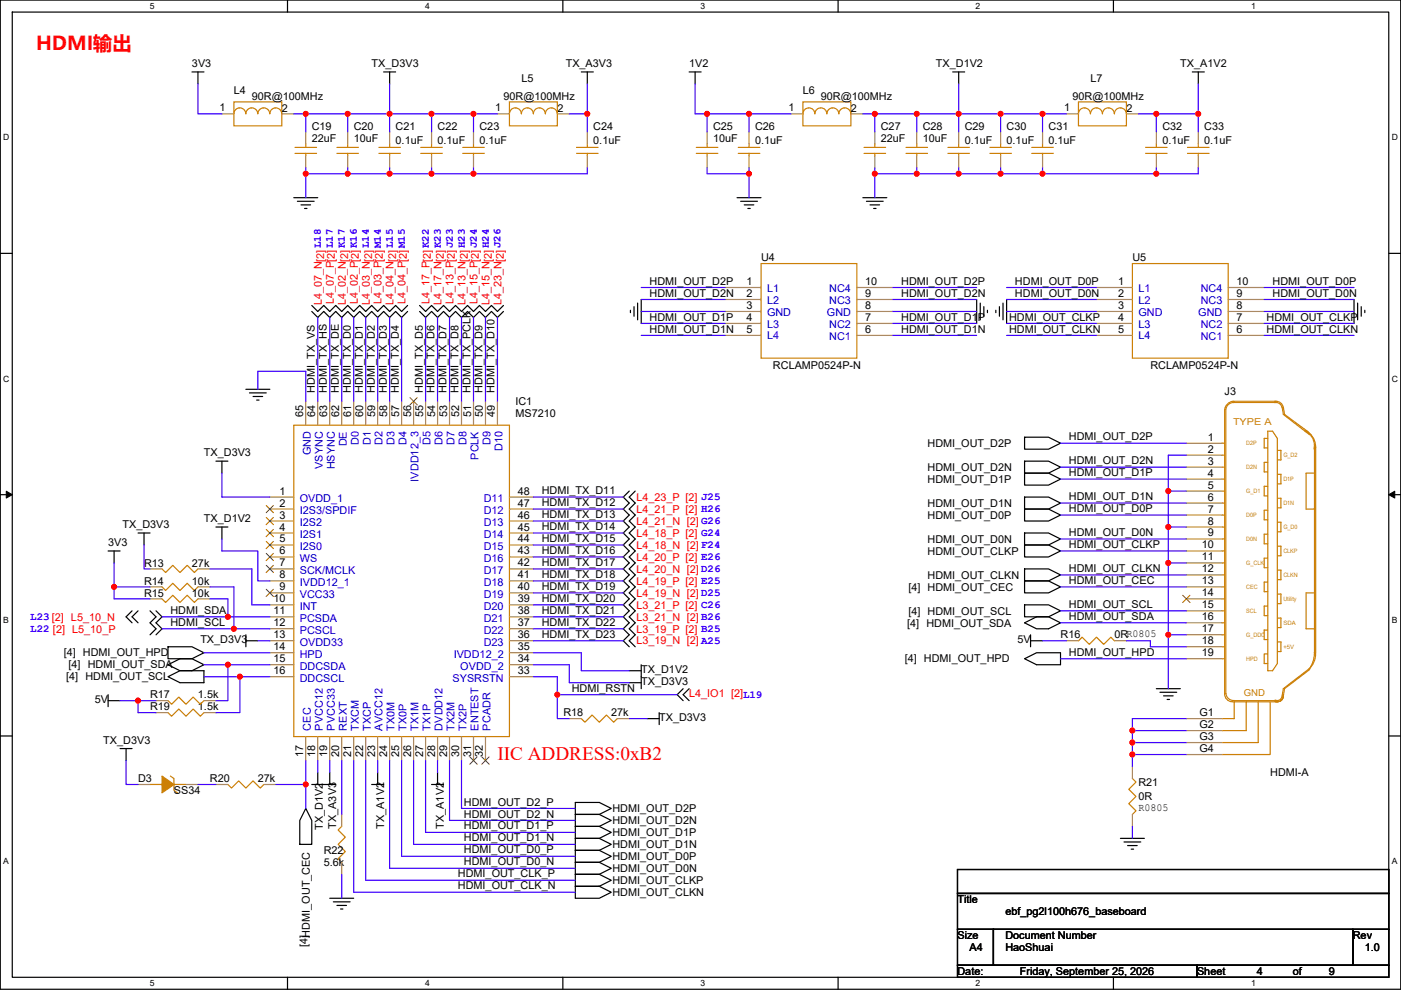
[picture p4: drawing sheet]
<svg xmlns="http://www.w3.org/2000/svg" width="297mm" height="210mm" viewBox="0 0 297 210" stroke-linecap="round" stroke-linejoin="round" font-family="sans-serif">
<path d="M.1 0h296.9v209.8h-296.9zM2.6 2.6h291.8v204.7h-291.8z" fill="none" stroke="#000" stroke-width=".25"/>
<g fill="#fff">
<path d="M31.8 .3h1v2h-1z"/>
<path d="M31.8 207.5h1v2.1h-1z"/>
</g>
<path d="M61 0v2.6M61 207.3v2.5" fill="none" stroke="#000" stroke-width=".25"/>
<g fill="#fff">
<path d="M90.1 .3h1v2h-1z"/>
<path d="M90.1 207.5h1v2.1h-1z"/>
</g>
<path d="M119.3 0v2.6M119.3 207.3v2.5" fill="none" stroke="#000" stroke-width=".25"/>
<g fill="#fff">
<path d="M148.5 .3h1v2h-1z"/>
<path d="M148.5 207.5h1v2.1h-1z"/>
</g>
<path d="M177.7 0v2.6M177.7 207.3v2.5" fill="none" stroke="#000" stroke-width=".25"/>
<g fill="#fff">
<path d="M206.9 .3h1v2h-1z"/>
<path d="M206.9 207.5h1v2.1h-1z"/>
</g>
<path d="M236.1 0v2.6M236.1 207.3v2.5" fill="none" stroke="#000" stroke-width=".25"/>
<g fill="#fff">
<path d="M265.2 .3h1v2h-1z"/>
<path d="M265.2 207.5h1v2.1h-1z"/>
<path d="M.7 28.2h1.3v2h-1.3z"/>
<path d="M295.1 28.2h1.3v2h-1.3z"/>
<path d="M.7 79.3h1.3v2.1h-1.3z"/>
<path d="M295.1 79.3h1.3v2.1h-1.3z"/>
</g>
<path d="M.1 53.7h2.5M294.4 53.7h2.6" fill="none" stroke="#000" stroke-width=".25"/>
<g fill="#fff">
<path d="M.7 130.5h1.2v2h-1.2z"/>
<path d="M295.1 130.5h1.2v2h-1.2z"/>
</g>
<path d="M.1 104.9h2.5M294.4 104.9h2.6" fill="none" stroke="#000" stroke-width=".25"/>
<path d="M1.3 104.2l1.3 .7-1.3 .7zM294.4 104.9l1.3-.7v1.4z" fill="#000" stroke="#000" stroke-width=".21"/>
<g fill="#fff">
<path d="M.7 181.7h1.2v2h-1.2z"/>
<path d="M295.1 181.7h1.2v2h-1.2z"/>
</g>
<g fill="none" stroke="#000" stroke-width=".25">
<path d="M40.7 15.3h2.5M42 15.3v2.5M81.3 15.3h2.6M82.6 15.3v2.5M123.3 15.3h2.5M124.5 15.3v2.5M146.1 15.3h2.6M147.4 15.3v2.5M202 15.3h2.5M203.3 15.3v2.5M252.8 15.3h2.5M254.1 15.3v2.5"/>
<path d="M62.3 41.9h5.1M63.1 42.7h3.5M63.8 43.5h2M64.6 44.2h.5M156.3 41.9h5M157 42.7h3.6M157.8 43.5h2M158.6 44.2h.5M182.9 41.9h5.1M183.7 42.7h3.6M184.5 43.5h2M185.2 44.2h.5"/>
<path d="M66.1 66.1l1.3 1.2 1.2-1.2 1.3 1.2 1.3-1.2 1.3 1.2 1.2-1.2 1.3 1.2 1.3-1.2 1.2 1.2 1.3-1.2 1.3 1.2 1.2-1.2 1.3 1.2 1.3-1.2 1.3 1.2 1.2-1.2M66.1 64.8l1.3 1.3 1.2-1.3 1.3 1.3 1.3-1.3 1.3 1.3 1.2-1.3 1.3 1.3 1.3-1.3 1.2 1.3 1.3-1.3 1.3 1.3 1.2-1.3 1.3 1.3 1.3-1.3 1.3 1.3 1.2-1.3M89 66.1l1.2 1.2 1.3-1.2 1.3 1.2 1.2-1.2 1.3 1.2 1.3-1.2 1.3 1.2 1.2-1.2 1.3 1.2 1.3-1.2 1.2 1.2 1.3-1.2 1.3 1.2 1.2-1.2M89 64.8l1.2 1.3 1.3-1.3 1.3 1.3 1.2-1.3 1.3 1.3 1.3-1.3 1.3 1.3 1.2-1.3 1.3 1.3 1.3-1.3 1.2 1.3 1.3-1.3 1.3 1.3 1.2-1.3M133.7 65.8v.5M134.4 65v2.1M135.2 64.3v3.5M136 63.5v5.1M207.1 63.5v5.1M207.8 64.3v3.5M208.6 65v2.1M209.4 65.8v.5"/>
<path d="M211.1 65.8v.5M211.9 65v2.1M212.7 64.3v3.5M213.4 63.5v5.1M287.1 63.5v5.1M287.8 64.3v3.5M288.6 65v2.1M289.4 65.8v.5M45.8 97.8h2.5M47 97.8v2.6M52.1 82.6h5.1M52.9 83.3h3.5"/>
<path d="M53.7 84.1h2M54.4 84.9h.5M217.2 97.8h5.1l2.6 1.3-2.6 1.3h-5.1zM217.2 92.7h5.1l2.6 1.3-2.6 1.3h-5.1zM22.9 116.9h2.6M24.2 116.9v2.5M29.3 113.1h2.5M30.5 113.1v2.5M45.8 111.8h2.5M47.1 111.8v2.5M133.4 104.2l-1.3 1.2 1.3 1.3-1.3 1.3 1.3 1.2-1.3 1.3 1.3 1.3-1.3 1.3 1.3 1.2-1.3 1.3 1.3 1.3-1.3 1.2 1.3 1.3-1.3 1.3 1.3 1.2-1.3 1.3 1.3 1.3-1.3 1.3 1.3 1.2-1.3 1.3 1.3 1.3-1.3 1.2 1.3 1.3-1.3 1.3 1.3 1.2-1.3 1.3 1.3 1.3M134.7 104.2l-1.3 1.2 1.3 1.3-1.3 1.3 1.3 1.2-1.3 1.3 1.3 1.3-1.3 1.3 1.3 1.2-1.3 1.3 1.3 1.3-1.3 1.2 1.3 1.3-1.3 1.3 1.3 1.2-1.3 1.3 1.3 1.3-1.3 1.3 1.3 1.2-1.3 1.3 1.3 1.3-1.3 1.2 1.3 1.3-1.3 1.3 1.3 1.2-1.3 1.3 1.3 1.3"/>
<path d="M217.2 108h5.1l2.6 1.2-2.6 1.3h-5.1zM217.2 100.4h5.1l2.6 1.2-2.6 1.3h-5.1zM217.2 113.1h5.1l2.6 1.2-2.6 1.3h-5.1zM217.2 115.6h5.1l2.6 1.3-2.6 1.2h-5.1zM217.2 105.4h5.1l2.6 1.3-2.6 1.3h-5.1zM28 129.6l-1.3 1.2 1.3 1.3M29.3 129.6l-1.3 1.2 1.3 1.3M31.8 129.6l1.3 1.2-1.3 1.3 1.3 1.3-1.3 1.2M33.1 129.6l1.3 1.2-1.3 1.3 1.3 1.3-1.3 1.2M35.6 137.2h5.1l2.5 1.3-2.5 1.2h-5.1zM52.1 135.9h2.6M52.1 134.6v2.6"/>
<path d="M217.2 128.3h5.1l2.6 1.3-2.6 1.2h-5.1zM217.2 120.7h5.1l2.6 1.2-2.6 1.3h-5.1zM217.2 123.2h5.1l2.6 1.3-2.6 1.3h-5.1zM217.2 139.7l2.6-1.2h5.1v2.5h-5.1zM217.2 132.1l2.6-1.3h2.5l2.6 1.3-2.6 1.3h-2.5zM218.5 135.9h2.5M218.5 134.6v2.6M.1 156.1h2.5M22.9 148.6h2.6M22.9 147.3v2.6M25.5 158.8h2.5M26.7 158.8v2.5"/>
<path d="M35.6 143.5l2.6-1.2h5v2.5h-5zM35.6 141l2.6-1.3h2.5l2.5 1.3-2.5 1.3h-2.5zM133.4 144.8h2.6M133.4 142.3h2.6M136 141v5.1M137.2 152.4h2.6M139.8 151.2v2.5M144.8 146.1l-1.2 1.2 1.2 1.3M146.1 146.1l-1.3 1.2 1.3 1.3M245.2 146.1h5M245.9 146.8h3.6M246.7 147.6h2"/>
<path d="M247.5 148.4h.5M294.4 156.1h2.6M64.8 171.5l1.3 2.5v5.1h-2.5v-5.1zM66.1 166.4h5.1M67.4 163.9v2.5M69.9 163.9v2.5M78.8 166.4h2.5M80.1 163.9v2.5M91.5 166.4h2.5M92.8 163.9v2.5M122 170.2h5.1l2.5 1.3-2.5 1.2h-5.1zM122 172.7h5.1l2.5 1.3-2.5 1.3h-5.1"/>
<path d="M122 172.7v2.6M122 175.3h5.1l2.5 1.3-2.5 1.2h-5.1M122 175.3v2.5M122 177.8h5.1l2.5 1.3-2.5 1.3h-5.1M122 177.8v2.6M237.5 177.8h5.1M238.3 178.6h3.6M239.1 179.3h2M69.9 190.5h5.1M70.7 191.3h3.5M71.4 192h2.1M72.2 192.8h.5"/>
<path d="M122 185.4h5.1l2.5 1.3-2.5 1.3h-5.1M122 185.4v2.6M122 188h5.1l2.5 1.3-2.5 1.2h-5.1zM122 180.4h5.1l2.5 1.2-2.5 1.3h-5.1M122 180.4v2.5M122 182.9h5.1l2.5 1.3-2.5 1.2h-5.1M122 182.9v2.5M203 184.4h91.4v5.1h-91.4zM203 189.5h91.4v7.6h-91.4zM203 197.1h7.6v7.6h-7.6zM210.6 197.1h76.2v7.6h-76.2zM239.8 180.1h.5"/>
<path d="M286.8 197.1h7.6v7.6h-7.6zM203 204.7h50.8v2.6h-50.8zM253.8 204.7h40.6v2.6h-40.6z"/>
</g>
<g fill="none" stroke="#cc8006" stroke-width=".25">
<path d="M49.6 24.1a1.26 1.26 0 0 1 1.2-1.2 1.26 1.26 0 0 1 1.3 1.2M49.6 21.6h10.2v5.1h-10.2zM52.1 24.1a1.26 1.26 0 0 1 1.3-1.2 1.26 1.26 0 0 1 1.2 1.2 1.27 1.27 0 0 1 1.3-1.2 1.27 1.27 0 0 1 1.3 1.2 1.27 1.27 0 0 1 1.3-1.2 1.27 1.27 0 0 1 1.2 1.2M62.5 31.3h4.6M62.5 32.5h4.6M64.8 32.5v.5M64.8 30.5v.8M71.4 31.3h4.6M71.4 32.5h4.6M73.7 32.5v.5M73.7 30.5v.8M80.3 31.3h4.6"/>
<path d="M80.3 32.5h4.6M82.6 32.5v.5M82.6 30.5v.8M89.2 31.3h4.6M89.2 32.5h4.6M91.5 32.5v.5M91.5 30.5v.8M98.1 31.3h4.6M98.1 32.5h4.6M100.4 32.5v.5M100.4 30.5v.8M108 24.1a1.26 1.26 0 0 1 1.3-1.2 1.26 1.26 0 0 1 1.2 1.2"/>
<path d="M108 21.6h10.2v5.1h-10.2zM110.6 24.1a1.26 1.26 0 0 1 1.2-1.2 1.26 1.26 0 0 1 1.3 1.2M113.1 24.1a1.26 1.26 0 0 1 1.2-1.2 1.26 1.26 0 0 1 1.3 1.2M115.6 24.1a1.26 1.26 0 0 1 1.3-1.2 1.26 1.26 0 0 1 1.2 1.2M122.2 31.3h4.6M122.2 32.5h4.6M124.5 32.5v.5M124.5 30.5v.8M147.6 31.3h4.6M147.6 32.5h4.6M149.9 32.5v.5M149.9 30.5v.8"/>
<path d="M156.5 31.3h4.6M156.5 32.5h4.6M158.8 32.5v.5M158.8 30.5v.8M170.2 21.6h10.2v5.1h-10.2zM170.2 24.1a1.26 1.26 0 0 1 1.3-1.2 1.26 1.26 0 0 1 1.3 1.2M172.8 24.1a1.26 1.26 0 0 1 1.2-1.2 1.26 1.26 0 0 1 1.3 1.2M175.3 24.1a1.26 1.26 0 0 1 1.3-1.2 1.26 1.26 0 0 1 1.2 1.2M177.9 24.1a1.26 1.26 0 0 1 1.2-1.2 1.26 1.26 0 0 1 1.3 1.2M183.2 31.3h4.6M183.2 32.5h4.6M185.5 32.5v.5"/>
<path d="M185.5 30.5v.8M192.1 31.3h4.6M192.1 32.5h4.6M194.4 32.5v.5M194.4 30.5v.8M201 31.3h4.5M201 32.5h4.5M203.3 32.5v.5M203.3 30.5v.8M209.9 31.3h4.5M209.9 32.5h4.5M212.1 32.5v.5"/>
<path d="M212.1 30.5v.8M218.8 31.3h4.5M218.8 32.5h4.5M221 32.5v.5M221 30.5v.8M228.7 24.1a1.26 1.26 0 0 1 1.2-1.2 1.26 1.26 0 0 1 1.3 1.2M228.7 21.6h10.1v5.1h-10.1zM231.2 24.1a1.26 1.26 0 0 1 1.3-1.2 1.26 1.26 0 0 1 1.2 1.2M233.7 24.1a1.26 1.26 0 0 1 1.3-1.2 1.26 1.26 0 0 1 1.3 1.2M236.3 24.1a1.26 1.26 0 0 1 1.2-1.2 1.26 1.26 0 0 1 1.3 1.2M242.9 31.3h4.6M242.9 32.5h4.6"/>
<path d="M245.2 32.5v.5M245.2 30.5v.8M251.8 31.3h4.5M251.8 32.5h4.5M254.1 32.5v.5M254.1 30.5v.8M161.4 55.9h20.3v20.1h-20.3zM240.1 55.9h20.3v20.1h-20.3zM62.3 90.2h45.7v66h-45.7zM259.1 94h.5M259.1 99.1h.5M259.1 96.5h.5"/>
<path d="M261.4 85.4h9.2M261.7 85.4h-.1a1.64 1.64 0 0 0-1.7 1.5v60.2a1.62 1.62 0 0 0 1.8 1.5M268.8 98.1h-.8v2h.8M268.8 93h-.8v2h.8M268.8 91.5h1l1 1.5v47.7l-1 1.6h-1zM270.3 85.4h.2a1.25 1.25 0 0 1 1.3 1M270.3 85.1h.2a1.52 1.52 0 0 1 1.6 1.3M270.6 85.1h-9.2a2.05 2.05 0 0 0-1.8 1.8v60.2a1.62 1.62 0 0 0 1.8 1.7M270.8 95.5h.8v2.1h-.8M271.8 86.4l.3 1.5 5.6 4.3M272.1 86.4l.2 1.5 5.4 4.1M276.6 91.2a3.8 3.8 0 0 1 2.3 4"/>
<path d="M276.6 91.4a3.3 3.3 0 0 1 2 3.8M278.7 94.8v43.7M279 94.8v43.7M259.1 119.4h.5M259.1 116.9h.5M259.1 111.8h.5M259.1 109.2h.5M259.1 106.7h.5M259.1 114.3h.5M259.1 104.2h.5M259.1 101.6h.5M268.8 118.4h-.8v2h.8"/>
<path d="M268.8 113.3h-.8v2h.8M268.8 108.2h-.8v2.1h.8M268.8 103.1h-.8v2.1h.8M270.8 115.8h.8v2.1h-.8M270.8 110.8h.8v2h-.8M270.8 105.7h.8v2h-.8M270.8 100.6h.8v2h-.8M278.7 100.4h-1.8v7.6h1.8M34.4 124.5l.7 .7 1.5-1.5 1.6 1.5 1.5-1.5 1.5 1.5 .8-.7M34.4 120.7l.7 .7 1.5-1.5 1.6 1.5 1.5-1.5 1.5 1.5 .8-.7M34.4 127l.7 .8 1.5-1.5 1.6 1.5 1.5-1.5 1.5 1.5 .8-.8M228.7 135.9l.7-.8 1.5 1.6 1.6-1.6 1.5 1.6 1.5-1.6 .8 .8"/>
<path d="M259.1 127h.5M259.1 124.5h.5M259.1 132.1h.5M259.1 134.6h.5M259.1 137.2h.5M259.1 139.7h.5M259.1 121.9h.5M259.1 129.6h.5M268.8 133.6h-.8v2.1h.8M268.8 128.5h-.8v2.1h.8M268.8 123.5h-.8v2h.8M268.8 138.7h-.8v2h.8"/>
<path d="M270.8 131.1h.8v2h-.8M270.8 120.9h.8v2.1h-.8M270.8 126h.8v2h-.8M270.8 136.2h.8v2h-.8M278.7 138.4a5.4 5.4 0 0 1-1 3.4l-5.6 4.3-.3 1.5M278.7 125.8h-1.8v7.6h1.8M278.9 138.4a4.4 4.4 0 0 1-1.3 3.5M35.6 151.2l.8 .7 1.5-1.5 1.5 1.5 1.6-1.5 1.5 1.5 .7-.7M35.6 148.6l.8 .8 1.5-1.6 1.5 1.6 1.6-1.6 1.5 1.6 .7-.8M123.3 152.4l.7 .8 1.5-1.5 1.6 1.5 1.5-1.5 1.5 1.5 .8-.8M261.4 148.9h9.4M261.7 148.9v3.5h-2.6"/>
<path d="M261.7 148.6h8.9M264.2 148.9v6.1h-5.1M266.8 148.9v8.6h-7.7M269.3 148.9v11.1h-10.2M271.8 147.6a1.02 1.02 0 0 1-1.4 .9M272.1 147.6a1.23 1.23 0 0 1-1.8 1.2M277.7 142l-5.4 4.1-.2 1.5M31.8 166.4h2.6M36.1 164.6l.8 .5v2.6l.8 .5M36.9 166.4h2.5M48.3 166.4l.8 .8 1.5-1.6 1.5 1.6 1.6-1.6 1.5 1.6 .7-.8M72.5 175.3l-.8 .7 1.5 1.6-1.5 1.5 1.5 1.5-1.5 1.5 .8 .8"/>
<path d="M240.1 165.1l.8 .8-1.6 1.5 1.6 1.5-1.6 1.6 1.6 1.5-.8 .7"/>
</g>
<g fill="none" stroke="#a84" stroke-width=".25">
<path d="M47.1 24.2h2.5M59.8 24.2h2.5M64.8 33v2.6M64.8 28v2.5M73.7 33v2.6M73.7 28v2.5M82.6 33v2.6M82.6 28v2.5M91.5 33v2.6M91.5 28v2.5M100.4 33v2.6M100.4 28v2.5"/>
<path d="M105.5 24.2h2.5M118.2 24.2h2.5M124.5 33v2.6M124.5 28v2.5M149.9 33v2.6M149.9 28v2.5M158.8 33v2.6M158.8 28v2.5M167.7 24.2h2.5M180.4 24.2h2.5M185.5 33v2.6M185.5 28v2.5"/>
<path d="M194.4 33v2.6M194.4 28v2.5M203.3 33v2.6M203.3 28v2.5M212.1 33v2.6M212.1 28v2.5M221 33v2.6M221 28v2.5M226.1 24.2h2.6M238.8 24.2h2.6M245.2 33v2.6M245.2 28v2.5"/>
<path d="M254.1 33v2.6M254.1 28v2.5M153.7 61h7.7M153.7 63.5h7.7M153.7 66.1h7.7M153.7 68.6h7.7M153.7 71.1h7.7M181.7 63.5h7.6M181.7 71.1h7.6M181.7 68.6h7.6M181.7 66.1h7.6M181.7 61h7.6"/>
<path d="M232.5 61h7.6M232.5 63.5h7.6M232.5 66.1h7.6M232.5 68.6h7.6M232.5 71.1h7.6M260.4 63.5h7.6M260.4 71.1h7.6M260.4 68.6h7.6M260.4 66.1h7.6M260.4 61h7.6M64.8 85.1v5.1M67.4 85.1v5.1"/>
<path d="M69.9 85.1v5.1M72.5 85.1v5.1M75 85.1v5.1M77.5 85.1v5.1M80.1 85.1v5.1M82.6 85.1v5.1M85.2 85.1v5.1M87.7 85.1v5.1M90.2 85.1v5.1M92.8 85.1v5.1M95.3 85.1v5.1M97.9 85.1v5.1"/>
<path d="M100.4 85.1v5.1M102.9 85.1v5.1M105.5 85.1v5.1M251.5 94h7.6M251.5 96.5h7.6M251.5 99.1h7.6M57.2 105.4h5.1M57.2 108h5.1M57.2 110.5h5.1M57.2 113.1h5.1M57.2 115.6h5.1M57.2 118.1h5.1"/>
<path d="M108 105.4h5.1M108 108h5.1M108 110.5h5.1M108 113.1h5.1M108 115.6h5.1M108 118.1h5.1M251.5 101.6h7.6M251.5 104.2h7.6M251.5 106.7h7.6M251.5 109.2h7.6M251.5 111.8h7.6M251.5 114.3h7.6"/>
<path d="M251.5 116.9h7.6M251.5 119.4h7.6M31.8 124.5h2.6M31.8 120.7h2.6M31.8 127h2.6M42 124.5h2.5M42 120.7h2.5M42 127h2.5M57.2 120.7h5.1M57.2 123.2h5.1M57.2 125.8h5.1M57.2 128.3h5.1"/>
<path d="M57.2 130.8h5.1M57.2 133.4h5.1M57.2 135.9h5.1M57.2 138.5h5.1M108 120.7h5.1M108 123.2h5.1M108 125.8h5.1M108 128.3h5.1M108 130.8h5.1M108 133.4h5.1M108 135.9h5.1M108 138.5h5.1"/>
<path d="M226.1 135.9h2.6M236.3 135.9h2.5M251.5 121.9h7.6M251.5 124.5h7.6M251.5 127h7.6M251.5 129.6h7.6M251.5 132.1h7.6M251.5 134.6h7.6M251.5 137.2h7.6M251.5 139.7h7.6M33.1 151.2h2.5M33.1 148.6h2.5"/>
<path d="M43.2 151.2h2.6M43.2 148.6h2.6M57.2 141h5.1M57.2 143.5h5.1M64.8 156.2v5.1M67.4 156.2v5.1M69.9 156.2v5.1M72.5 156.2v5.1M75 156.2v5.1M77.5 156.2v5.1M80.1 156.2v5.1M82.6 156.2v5.1"/>
<path d="M85.2 156.2v5.1M87.7 156.2v5.1M90.2 156.2v5.1M92.8 156.2v5.1M95.3 156.2v5.1M97.9 156.2v5.1M100.4 156.2v5.1M102.9 156.2v5.1M108 141h5.1M108 143.5h5.1M120.7 152.4h2.6M130.9 152.4h2.5"/>
<path d="M251.5 152.4h7.6M251.5 155h7.6M251.5 157.5h7.6M29.3 166.4h2.5M39.4 166.4h2.6M45.8 166.4h2.5M55.9 166.4h2.6M72.5 172.7v2.6M240.1 162.6v2.5M240.1 172.7v2.6M251.5 160h7.6M72.5 182.9v2.5"/>
</g>
<path d="M34.4 164.6l2.5 1.8-2.5 1.8z" fill-rule="evenodd" fill="#cc8006" stroke="#cc8006" stroke-width=".25"/>
<g fill="none" stroke="#804000" stroke-width=".21">
<path d="M86.9 84.3l1.6 1.6M88.5 84.3l-1.6 1.6M56.4 107.2l1.6 1.6M56.4 109.7l1.6 1.6M56.4 112.3l1.6 1.5M56.4 114.8l1.6 1.6M56.4 117.4l1.6 1.5M56.4 119.9l1.6 1.6M58 107.2l-1.6 1.6M58 109.7l-1.6 1.6M58 112.3l-1.6 1.5M58 114.8l-1.6 1.6"/>
<path d="M58 117.4l-1.6 1.5M58 119.9l-1.6 1.6M56.4 125l1.6 1.5M58 125l-1.6 1.5M250.8 126.3l1.5 1.5M252.3 126.3l-1.6 1.5M99.6 160.5l1.6 1.6M101.2 160.5l-1.6 1.6M102.2 160.5l1.5 1.6M103.7 160.5l-1.6 1.6"/>
</g>
<g fill="none" stroke="#4200ff" stroke-width=".25">
<path d="M42 17.8v6.4h5.1M82.6 17.8v6.4h-8.9v3.8M124.5 17.8v6.4M147.4 17.8v6.4h2.5M203.3 17.8v6.4M254.1 17.8v6.4M62.3 24.2h2.5M64.8 35.6v1.3M73.7 35.6v1.3M73.7 36.9h-8.9v5M73.7 24.2h-8.9v3.8M73.7 36.9h8.9"/>
<path d="M82.6 35.6v1.3h8.9M91.5 35.6v1.3M91.5 36.9h8.9M91.5 24.2h-8.9v3.8M100.4 24.2h-8.9v3.8M100.4 35.6v1.3M105.5 24.2h-5.1v3.8M120.7 24.2h3.8M124.5 35.6v1.3h-24.1M124.5 24.2v3.8M149.9 35.6v1.3h8.9M158.8 24.2h-8.9v3.8"/>
<path d="M158.8 35.6v1.3M158.8 36.9v5M167.7 24.2h-8.9v3.8M182.9 24.2h2.6M185.5 24.2v3.8M185.5 35.6v6.3M185.5 24.2h8.9M185.5 36.9h8.9M194.4 24.2v3.8M194.4 35.6v1.3M194.4 24.2h8.9M194.4 36.9h8.9"/>
<path d="M203.3 24.2v3.8M203.3 35.6v1.3M203.3 24.2h8.9M203.3 36.9h8.9M212.1 24.2v3.8M212.1 35.6v1.3M212.1 24.2h8.9M212.1 36.9h8.9M221 24.2v3.8M221 36.9h24.2M221 35.6v1.3M221 24.2h5.1"/>
<path d="M241.4 24.2h3.8M245.2 24.2v3.8M245.2 24.2h8.9M254.1 35.6v1.3h-8.9v-1.3M254.1 24.2v3.8M67.4 67.3v17.8M69.9 67.3v17.8M72.5 67.3v17.8M75 67.3v17.8M77.5 67.3v17.8M80.1 67.3v17.8M82.6 67.3v17.8"/>
<path d="M85.2 67.3v17.8M90.2 67.3v17.8M92.8 67.3v17.8M95.3 67.3v17.8M97.9 67.3v17.8M100.4 67.3v17.8M102.9 67.3v17.8M105.5 67.3v17.8M136 61h17.7M136 63.5h17.7M136 68.6h17.7M136 71.1h17.7"/>
<path d="M136 66.1h17.7M189.3 61h17.8M189.3 63.5h17.8M189.3 68.6h17.8M189.3 71.1h17.8M189.3 66.1h17.8M213.4 61h19.1M213.4 71.1h19.1M213.4 63.5h19.1M213.4 68.6h19.1M213.4 66.1h19.1M268 61h19.1"/>
<path d="M268 63.5h19.1M268 68.6h19.1M268 71.1h19.1M268 66.1h19.1M54.7 82.6v-3.8h10.1v6.3M224.9 94h26.6M224.9 99.1h26.6M251.5 96.5h-3.8v7.7M24.2 119.4v5.1M30.5 115.6v5.1h1.3M47.1 100.4v5h10.1M47.1 114.3v2.6h7.6v6.3h2.5"/>
<path d="M113.1 105.4h19M113.1 108h19M113.1 110.5h19M113.1 113.1h19M113.1 115.6h19M113.1 118.1h19M224.9 101.6h26.6M224.9 106.7h26.6M224.9 109.2h26.6M224.9 114.3h26.6M224.9 116.9h26.6M247.7 104.2h3.8"/>
<path d="M247.7 111.8h3.8M247.7 119.4h3.8M247.7 104.2v7.6M247.7 111.8v7.6M247.7 119.4v15.2M24.2 124.5h7.6M24.2 124.5v2.5h7.6M34.4 133.4h15.2M34.4 130.8h13.9M43.2 138.5h14M44.5 124.5h5.1v8.9M44.5 127h3.8v3.8"/>
<path d="M44.5 120.7h8.9v7.6h3.8M48.3 130.8h8.9M49.6 133.4h7.6M54.7 135.9h2.5M113.1 120.7h19M113.1 123.2h19M113.1 125.8h19M113.1 128.3h19M113.1 130.8h19M113.1 133.4h19M113.1 135.9h19M113.1 138.5h10.2v3.8h10.1"/>
<path d="M221 135.9h5.1M224.9 121.9h26.6M224.9 124.5h26.6M224.9 129.6h26.6M224.9 132.1h26.6M224.9 139.7h26.6M238.8 135.9h5.1v1.3h7.6M247.7 134.6h3.8M247.7 134.6v11.5M25.5 148.6h3.8M29.3 148.6v2.6h3.8M29.3 148.6h3.8"/>
<path d="M43.2 143.5h7.7M43.2 141h5.1M48.3 141v7.6h-2.5M48.3 141h8.9M57.2 143.5h-6.3v7.7h-5.1M113.1 143.5h5.1v3.8M113.1 141h7.6v3.8h12.7M118.2 147.3h25.4M118.2 147.3v5.1h2.5M133.4 152.4h3.8M240.1 155v2.5M240.1 157.5v2.5"/>
<path d="M240.1 155h11.4M240.1 157.5h11.4M251.5 152.4h-11.4v2.6M26.7 161.3v5.1h2.6M42 166.4h3.8M58.5 166.4h6.3v5.1M64.8 161.3v5.1M67.4 161.3v2.6M69.9 161.3v2.6M72.5 161.3v11.4M75 161.3v28h47M77.5 161.3v25.4h44.5"/>
<path d="M80.1 161.3v2.6M82.6 161.3v22.9h39.4M85.2 161.3v20.3h36.8M87.7 161.3v17.8h34.3M90.2 161.3v15.3h31.8M92.8 161.3v2.6M95.3 161.3v12.7h26.7M97.9 161.3v10.2h24.1M240.1 160v2.6M240.1 175.3v2.5M240.1 160h11.4M72.5 185.4v5.1"/>
</g>
<g fill="#f00" stroke="#f00" stroke-width=".25">
<circle cx="64.8" cy="24.1" r=".5"/>
<circle cx="73.7" cy="24.1" r=".5"/>
<circle cx="82.6" cy="24.1" r=".5"/>
<circle cx="64.8" cy="36.8" r=".5"/>
<circle cx="124.5" cy="24.1" r=".5"/>
<circle cx="73.7" cy="36.8" r=".5"/>
<circle cx="82.6" cy="36.8" r=".5"/>
<circle cx="91.5" cy="36.8" r=".5"/>
<circle cx="91.5" cy="24.1" r=".5"/>
<circle cx="100.4" cy="24.1" r=".5"/>
<circle cx="100.4" cy="36.8" r=".5"/>
<circle cx="254" cy="24.1" r=".5"/>
<circle cx="194.4" cy="24.1" r=".5"/>
<circle cx="185.5" cy="24.1" r=".5"/>
<circle cx="212.1" cy="24.1" r=".5"/>
<circle cx="203.2" cy="24.1" r=".5"/>
<circle cx="221" cy="24.1" r=".5"/>
<circle cx="194.4" cy="36.8" r=".5"/>
<circle cx="185.5" cy="36.8" r=".5"/>
<circle cx="212.1" cy="36.8" r=".5"/>
<circle cx="203.2" cy="36.8" r=".5"/>
<circle cx="221" cy="36.8" r=".5"/>
<circle cx="245.2" cy="36.8" r=".5"/>
<circle cx="149.9" cy="24.1" r=".5"/>
<circle cx="158.8" cy="24.1" r=".5"/>
<circle cx="158.8" cy="36.8" r=".5"/>
<circle cx="245.2" cy="24.1" r=".5"/>
<circle cx="48.3" cy="130.8" r=".5"/>
<circle cx="49.6" cy="133.4" r=".5"/>
<circle cx="64.8" cy="166.4" r=".5"/>
<circle cx="24.2" cy="124.5" r=".5"/>
<circle cx="118.2" cy="147.3" r=".5"/>
<circle cx="48.3" cy="141" r=".5"/>
<circle cx="50.8" cy="143.5" r=".5"/>
<circle cx="29.3" cy="148.6" r=".5"/>
<circle cx="240.1" cy="154.9" r=".5"/>
<circle cx="240.1" cy="160" r=".5"/>
<circle cx="240.1" cy="157.5" r=".5"/>
<circle cx="247.7" cy="111.8" r=".5"/>
<circle cx="247.7" cy="104.1" r=".5"/>
<circle cx="247.7" cy="134.6" r=".5"/>
<circle cx="247.7" cy="119.4" r=".5"/>
</g>
<g font-size="4.1" fill="#f00">
<text x="7.7" y="10.7">HDMI输出</text>
<text x="105.5" y="161.1">IIC ADDRESS:0xB2</text>
</g>
<g font-size="2.3">
<text x="40.7" y="14.3">3V3</text>
<text x="78.8" y="14.3">TX_D3V3</text>
<text x="110.6" y="17.3">L5</text>
<text x="119.9" y="14.3">TX_A3V3</text>
<text x="146.1" y="14.3">1V2</text>
<text x="198.4" y="14.3">TX_D1V2</text>
<text x="231.2" y="17.3">L7</text>
<text x="250.3" y="14.3">TX_A1V2</text>
<text x="46.5" y="23.6">1</text>
<text x="49.6" y="19.9">L4</text>
<text x="53.4" y="21.1">90R@100MHz</text>
<text x="59.8" y="23.7">2</text>
<text x="105" y="23.6">1</text>
<text x="106.7" y="21.1">90R@100MHz</text>
<text x="118.2" y="23.7">2</text>
<text x="167.2" y="23.6">1</text>
<text x="170.2" y="19.9">L6</text>
<text x="174.1" y="21.1">90R@100MHz</text>
<text x="180.4" y="23.7">2</text>
<text x="225.6" y="23.6">1</text>
<text x="227.4" y="21.1">90R@100MHz</text>
<text x="238.8" y="23.7">2</text>
<text x="66.1" y="27.5">C19</text>
<text x="75" y="27.5">C20</text>
<text x="83.9" y="27.5">C21</text>
<text x="92.8" y="27.5">C22</text>
<text x="101.7" y="27.5">C23</text>
<text x="125.8" y="27.5">C24</text>
<text x="151.2" y="27.5">C25</text>
<text x="160.1" y="27.5">C26</text>
<text x="186.8" y="27.5">C27</text>
<text x="195.6" y="27.5">C28</text>
<text x="204.5" y="27.5">C29</text>
<text x="213.4" y="27.5">C30</text>
<text x="222.3" y="27.5">C31</text>
<text x="246.4" y="27.5">C32</text>
<text x="255.3" y="27.5">C33</text>
<text x="66.1" y="30">22uF</text>
<text x="75" y="30">10uF</text>
<text x="83.9" y="30.5">0.1uF</text>
<text x="92.8" y="30.5">0.1uF</text>
<text x="101.7" y="30.5">0.1uF</text>
<text x="125.8" y="30.5">0.1uF</text>
<text x="151.2" y="30">10uF</text>
<text x="160.1" y="30.5">0.1uF</text>
<text x="186.8" y="30">22uF</text>
<text x="195.6" y="30">10uF</text>
<text x="204.5" y="30.5">0.1uF</text>
<text x="213.4" y="30.5">0.1uF</text>
<text x="222.3" y="30.5">0.1uF</text>
<text x="246.4" y="30.5">0.1uF</text>
<text x="255.3" y="30.5">0.1uF</text>
<text x="161.4" y="55.4">U4</text>
<text x="240.1" y="55.4">U5</text>
<text x="137.7" y="60.4">HDMI_OUT_D2P</text>
<text x="137.7" y="62.9">HDMI_OUT_D2N</text>
<text x="158.3" y="60.5">1</text>
<text x="158.3" y="63">2</text>
<text x="158.3" y="65.5">3</text>
<text x="183.4" y="65.5">8</text>
<text x="183.4" y="63">9</text>
<text x="183.4" y="60.5">10</text>
<text x="191.1" y="60.4">HDMI_OUT_D2P</text>
<text x="191.1" y="62.9">HDMI_OUT_D2N</text>
<text x="215.2" y="60.4">HDMI_OUT_D0P</text>
<text x="215.2" y="62.9">HDMI_OUT_D0N</text>
<text x="237" y="60.5">1</text>
<text x="237" y="63">2</text>
<text x="237" y="65.5">3</text>
<text x="262.2" y="65.5">8</text>
<text x="262.2" y="63">9</text>
<text x="262.2" y="60.5">10</text>
<text x="269.8" y="60.4">HDMI_OUT_D0P</text>
<text x="269.8" y="62.9">HDMI_OUT_D0N</text>
<text x="137.7" y="68">HDMI_OUT_D1P</text>
<text x="137.7" y="70.5">HDMI_OUT_D1N</text>
<text x="158.3" y="70.6">5</text>
<text x="158.3" y="68.1">4</text>
<text x="183.4" y="70.6">6</text>
<text x="183.4" y="68.1">7</text>
<text x="191.1" y="68">HDMI_OUT_D1P</text>
<text x="191.1" y="70.5">HDMI_OUT_D1N</text>
<text x="213.9" y="68">HDMI_OUT_CLKP</text>
<text x="213.9" y="70.5">HDMI_OUT_CLKN</text>
<text x="237" y="68.1">4</text>
<text x="237" y="70.6">5</text>
<text x="262.2" y="70.6">6</text>
<text x="262.2" y="68.1">7</text>
<text x="268.5" y="68">HDMI_OUT_CLKP</text>
<text x="268.5" y="70.5">HDMI_OUT_CLKN</text>
<text x="66.8" y="83.3" transform="rotate(-90 66.8 83.3)">HDMI_TX_VS</text>
<text x="69.3" y="83.3" transform="rotate(-90 69.3 83.3)">HDMI_TX_HS</text>
<text x="71.8" y="83.3" transform="rotate(-90 71.8 83.3)">HDMI_TX_DE</text>
<text x="74.4" y="83.3" transform="rotate(-90 74.4 83.3)">HDMI_TX_D0</text>
<text x="76.9" y="83.3" transform="rotate(-90 76.9 83.3)">HDMI_TX_D1</text>
<text x="79.5" y="83.3" transform="rotate(-90 79.5 83.3)">HDMI_TX_D2</text>
<text x="82" y="83.3" transform="rotate(-90 82 83.3)">HDMI_TX_D3</text>
<text x="84.5" y="83.3" transform="rotate(-90 84.5 83.3)">HDMI_TX_D4</text>
<text x="89.6" y="83.3" transform="rotate(-90 89.6 83.3)">HDMI_TX_D5</text>
<text x="92.2" y="83.3" transform="rotate(-90 92.2 83.3)">HDMI_TX_D6</text>
<text x="94.7" y="83.3" transform="rotate(-90 94.7 83.3)">HDMI_TX_D7</text>
<text x="97.2" y="83.3" transform="rotate(-90 97.2 83.3)">HDMI_TX_D8</text>
<text x="99.8" y="83.3" transform="rotate(-90 99.8 83.3)">HDMI_TX_PCLK</text>
<text x="102.3" y="83.3" transform="rotate(-90 102.3 83.3)">HDMI_TX_D9</text>
<text x="104.9" y="83.3" transform="rotate(-90 104.9 83.3)">HDMI_TX_D10</text>
<text x="163.9" y="78.3">RCLAMP0524P-N</text>
<text x="243.9" y="78.3">RCLAMP0524P-N</text>
<text x="259.6" y="83.9">J3</text>
<text x="64.3" y="88.4" transform="rotate(-90 64.3 88.4)">65</text>
<text x="66.8" y="88.4" transform="rotate(-90 66.8 88.4)">64</text>
<text x="69.4" y="88.4" transform="rotate(-90 69.4 88.4)">63</text>
<text x="71.9" y="88.4" transform="rotate(-90 71.9 88.4)">62</text>
<text x="74.5" y="88.4" transform="rotate(-90 74.5 88.4)">61</text>
<text x="77" y="88.4" transform="rotate(-90 77 88.4)">60</text>
<text x="79.5" y="88.4" transform="rotate(-90 79.5 88.4)">59</text>
<text x="82.1" y="88.4" transform="rotate(-90 82.1 88.4)">58</text>
<text x="84.6" y="88.4" transform="rotate(-90 84.6 88.4)">57</text>
<text x="87.2" y="88.4" transform="rotate(-90 87.2 88.4)">56</text>
<text x="89.7" y="88.4" transform="rotate(-90 89.7 88.4)">55</text>
<text x="92.2" y="88.4" transform="rotate(-90 92.2 88.4)">54</text>
<text x="94.8" y="88.4" transform="rotate(-90 94.8 88.4)">53</text>
<text x="97.3" y="88.4" transform="rotate(-90 97.3 88.4)">52</text>
<text x="99.9" y="88.4" transform="rotate(-90 99.9 88.4)">51</text>
<text x="102.4" y="88.4" transform="rotate(-90 102.4 88.4)">50</text>
<text x="104.9" y="88.4" transform="rotate(-90 104.9 88.4)">49</text>
<text x="109.3" y="85.9">IC1</text>
<text x="109.3" y="88.4">MS7210</text>
<text x="196.7" y="94.8">HDMI_OUT_D2P</text>
<text x="226.6" y="93.4">HDMI_OUT_D2P</text>
<text x="256.1" y="93.5">1</text>
<text x="43.2" y="96.8">TX_D3V3</text>
<text x="196.7" y="99.9">HDMI_OUT_D2N</text>
<text x="226.6" y="98.5">HDMI_OUT_D2N</text>
<text x="226.6" y="101">HDMI_OUT_D1P</text>
<text x="256.1" y="96">2</text>
<text x="256.1" y="98.6">3</text>
<text x="256.1" y="101.1">4</text>
<text x="59.2" y="104.9">1</text>
<text x="59.2" y="107.4">2</text>
<text x="109.8" y="104.9">48</text>
<text x="109.8" y="107.4">47</text>
<text x="114.9" y="104.8">HDMI_TX_D11</text>
<text x="114.9" y="107.4">HDMI_TX_D12</text>
<text x="196.7" y="102.4">HDMI_OUT_D1P</text>
<text x="196.7" y="107.5">HDMI_OUT_D1N</text>
<text x="226.6" y="106.1">HDMI_OUT_D1N</text>
<text x="256.1" y="103.6">5</text>
<text x="256.1" y="106.2">6</text>
<text x="26" y="112.1">TX_D3V3</text>
<text x="43.2" y="110.8">TX_D1V2</text>
<text x="59.2" y="110">3</text>
<text x="59.2" y="112.5">4</text>
<text x="109.8" y="110">46</text>
<text x="109.8" y="112.5">45</text>
<text x="114.9" y="109.9">HDMI_TX_D13</text>
<text x="114.9" y="112.4">HDMI_TX_D14</text>
<text x="196.7" y="110">HDMI_OUT_D0P</text>
<text x="226.6" y="108.6">HDMI_OUT_D0P</text>
<text x="226.6" y="113.7">HDMI_OUT_D0N</text>
<text x="256.1" y="108.7">7</text>
<text x="256.1" y="111.3">8</text>
<text x="256.1" y="113.8">9</text>
<text x="22.9" y="115.9">3V3</text>
<text x="59.2" y="115.1">5</text>
<text x="59.2" y="117.6">6</text>
<text x="109.8" y="115.1">44</text>
<text x="109.8" y="117.6">43</text>
<text x="114.9" y="115">HDMI_TX_D15</text>
<text x="114.9" y="117.5">HDMI_TX_D16</text>
<text x="196.7" y="115.1">HDMI_OUT_D0N</text>
<text x="196.7" y="117.6">HDMI_OUT_CLKP</text>
<text x="226.6" y="116.2">HDMI_OUT_CLKP</text>
<text x="254.8" y="116.3">10</text>
<text x="254.8" y="118.9">11</text>
<text x="30.5" y="124">R14</text>
<text x="30.5" y="120.2">R13</text>
<text x="40.7" y="124">10k</text>
<text x="40.7" y="120.2">27k</text>
<text x="59.2" y="120.1">7</text>
<text x="59.2" y="122.7">8</text>
<text x="59.2" y="125.2">9</text>
<text x="109.8" y="120.1">42</text>
<text x="109.8" y="122.7">41</text>
<text x="109.8" y="125.2">40</text>
<text x="114.9" y="120.1">HDMI_TX_D17</text>
<text x="114.9" y="122.6">HDMI_TX_D18</text>
<text x="114.9" y="125.1">HDMI_TX_D19</text>
<text x="192.6" y="125.3">[4] HDMI_OUT_CEC</text>
<text x="196.7" y="122.7">HDMI_OUT_CLKN</text>
<text x="226.6" y="121.3">HDMI_OUT_CLKN</text>
<text x="226.6" y="123.9">HDMI_OUT_CEC</text>
<text x="254.8" y="121.4">12</text>
<text x="254.8" y="124">13</text>
<text x="30.5" y="126.5">R15</text>
<text x="36.1" y="130.2">HDMI_SDA</text>
<text x="40.7" y="126.5">10k</text>
<text x="58" y="127.8">10</text>
<text x="58" y="130.3">11</text>
<text x="109.8" y="127.8">39</text>
<text x="109.8" y="130.3">38</text>
<text x="114.9" y="127.7">HDMI_TX_D20</text>
<text x="114.9" y="130.2">HDMI_TX_D21</text>
<text x="192.6" y="130.3">[4] HDMI_OUT_SCL</text>
<text x="226.6" y="128.9">HDMI_OUT_SCL</text>
<text x="226.6" y="131.5">HDMI_OUT_SDA</text>
<text x="254.8" y="126.5">14</text>
<text x="254.8" y="129">15</text>
<text x="254.8" y="131.6">16</text>
<text x="36.1" y="132.8">HDMI_SCL</text>
<text x="42.5" y="136.4">TX_D3V3</text>
<text x="58" y="132.8">12</text>
<text x="58" y="135.4">13</text>
<text x="58" y="137.9">14</text>
<text x="109.8" y="137.9">35</text>
<text x="109.8" y="132.8">37</text>
<text x="109.8" y="135.4">36</text>
<text x="114.9" y="132.8">HDMI_TX_D22</text>
<text x="114.9" y="135.3">HDMI_TX_D23</text>
<text x="192.3" y="132.9">[4] HDMI_OUT_SDA</text>
<text x="215.7" y="136.4">5V</text>
<text x="224.9" y="135.4">R16</text>
<text x="236.3" y="135.4">0RR0805</text>
<text x="254.8" y="134.1">17</text>
<text x="254.8" y="136.7">18</text>
<text x="13.5" y="139.2">[4] HDMI_OUT_HPD</text>
<text x="14.5" y="141.8">[4] HDMI_OUT_SDA</text>
<text x="58" y="140.5">15</text>
<text x="58" y="143">16</text>
<text x="109.8" y="140.5">34</text>
<text x="109.8" y="143">33</text>
<text x="136" y="142.8">TX_D1V2</text>
<text x="191.8" y="140.5">[4] HDMI_OUT_HPD</text>
<text x="226.6" y="139.1">HDMI_OUT_HPD</text>
<text x="254.8" y="139.2">19</text>
<text x="14" y="144.3">[4] HDMI_OUT_SCL</text>
<text x="20.1" y="149.1">5V</text>
<text x="31.8" y="148.1">R17</text>
<text x="42" y="148.1">1.5k</text>
<text x="121.2" y="146.7">HDMI_RSTN</text>
<text x="136" y="145.3">TX_D3V3</text>
<text x="31.8" y="150.7">R19</text>
<text x="42" y="150.7">1.5k</text>
<text x="119.4" y="151.9">R18</text>
<text x="129.6" y="151.9">27k</text>
<text x="139.8" y="153">TX_D3V3</text>
<text x="254.3" y="151.9">G1</text>
<text x="254.3" y="154.4">G2</text>
<text x="21.9" y="157.8">TX_D3V3</text>
<text x="64.3" y="160.6" transform="rotate(-90 64.3 160.6)">17</text>
<text x="66.8" y="160.6" transform="rotate(-90 66.8 160.6)">18</text>
<text x="69.4" y="160.6" transform="rotate(-90 69.4 160.6)">19</text>
<text x="71.9" y="160.6" transform="rotate(-90 71.9 160.6)">20</text>
<text x="74.5" y="160.6" transform="rotate(-90 74.5 160.6)">21</text>
<text x="77" y="160.6" transform="rotate(-90 77 160.6)">22</text>
<text x="79.5" y="160.6" transform="rotate(-90 79.5 160.6)">23</text>
<text x="82.1" y="160.6" transform="rotate(-90 82.1 160.6)">24</text>
<text x="84.6" y="160.6" transform="rotate(-90 84.6 160.6)">25</text>
<text x="87.2" y="160.6" transform="rotate(-90 87.2 160.6)">26</text>
<text x="89.7" y="160.6" transform="rotate(-90 89.7 160.6)">27</text>
<text x="92.2" y="160.6" transform="rotate(-90 92.2 160.6)">28</text>
<text x="94.8" y="160.6" transform="rotate(-90 94.8 160.6)">29</text>
<text x="97.3" y="160.6" transform="rotate(-90 97.3 160.6)">30</text>
<text x="99.9" y="160.6" transform="rotate(-90 99.9 160.6)">31</text>
<text x="102.4" y="160.6" transform="rotate(-90 102.4 160.6)">32</text>
<text x="254.3" y="157">G3</text>
<text x="254.3" y="159.5">G4</text>
<text x="29.3" y="165.9">D3</text>
<text x="44.5" y="165.9">R20</text>
<text x="54.7" y="165.9">27k</text>
<text x="241.4" y="166.7">R21</text>
<text x="269.3" y="164.6">HDMI-A</text>
<text x="36.9" y="168.4">SS34</text>
<text x="98.4" y="173.4">HDMI_OUT_D2_N</text>
<text x="98.4" y="170.9">HDMI_OUT_D2_P</text>
<text x="129.9" y="172.3">HDMI_OUT_D2P</text>
<text x="241.4" y="172">R0805</text>
<text x="241.4" y="169.7">0R</text>
<text x="68.5" y="176" transform="rotate(-90 68.5 176)">TX_D1V2</text>
<text x="71.3" y="175.8" transform="rotate(-90 71.3 175.8)">TX_A3V3</text>
<text x="81.4" y="175.8" transform="rotate(-90 81.4 175.8)">TX_A1V2</text>
<text x="94.1" y="175.8" transform="rotate(-90 94.1 175.8)">TX_A1V2</text>
<text x="98.4" y="178.5">HDMI_OUT_D1_N</text>
<text x="98.4" y="175.9">HDMI_OUT_D1_P</text>
<text x="129.9" y="174.8">HDMI_OUT_D2N</text>
<text x="129.9" y="177.3">HDMI_OUT_D1P</text>
<text x="129.9" y="179.9">HDMI_OUT_D1N</text>
<text x="68.6" y="181.1">R22</text>
<text x="68.6" y="183.7">5.6k</text>
<text x="98.4" y="183.6">HDMI_OUT_D0_N</text>
<text x="98.4" y="181">HDMI_OUT_D0_P</text>
<text x="129.9" y="182.4">HDMI_OUT_D0P</text>
<text x="129.9" y="185">HDMI_OUT_D0N</text>
<text x="97.1" y="188.6">HDMI_OUT_CLK_N</text>
<text x="97.1" y="186.1">HDMI_OUT_CLK_P</text>
<text x="129.9" y="187.5">HDMI_OUT_CLKP</text>
<text x="129.9" y="190">HDMI_OUT_CLKN</text>
<text x="203" y="191.6">Title</text>
<text x="213.2" y="194.1">ebf_pg2l100h676_baseboard</text>
<text x="65.2" y="200.9" transform="rotate(-90 65.2 200.9)">[4]HDMI_OUT_CEC</text>
<text x="203" y="199.2">Size</text>
<text x="205.5" y="201.7">A4</text>
<text x="213.2" y="199.2">Document Number</text>
<text x="213.2" y="201.7">HaoShuai</text>
<text x="286.8" y="199.2">Rev</text>
<text x="289.4" y="201.7">1.0</text>
<text x="203" y="206.8">Date:</text>
<text x="216.2" y="206.8">Friday, September 25, 2026</text>
<text x="253.8" y="206.8">Sheet</text>
<text x="266.5" y="206.8">4</text>
<text x="274.1" y="206.8">of</text>
<text x="281.7" y="206.8">9</text>
</g>
<g font-size="2.3" fill="#f00">
<text x="68.2" y="64.8" transform="rotate(-90 68.2 64.8)">L4_07_N[2] L18</text>
<text x="70.8" y="64.5" transform="rotate(-90 70.8 64.5)">L4_07_P[2] L17</text>
<text x="73.3" y="64.8" transform="rotate(-90 73.3 64.8)">L4_02_N[2] K17</text>
<text x="75.8" y="64.5" transform="rotate(-90 75.8 64.5)">L4_02_P[2] K16</text>
<text x="78.4" y="64.8" transform="rotate(-90 78.4 64.8)">L4_03_N[2] L14</text>
<text x="80.9" y="64.5" transform="rotate(-90 80.9 64.5)">L4_03_P[2] M14</text>
<text x="83.5" y="64.8" transform="rotate(-90 83.5 64.8)">L4_04_N[2] L15</text>
<text x="86" y="64.5" transform="rotate(-90 86 64.5)">L4_04_P[2] M15</text>
<text x="91.1" y="64.5" transform="rotate(-90 91.1 64.5)">L4_17_P[2] K22</text>
<text x="93.6" y="64.8" transform="rotate(-90 93.6 64.8)">L4_17_N[2] K23</text>
<text x="96.2" y="64.5" transform="rotate(-90 96.2 64.5)">L4_13_P[2] J23</text>
<text x="98.7" y="64.8" transform="rotate(-90 98.7 64.8)">L4_13_N[2] H23</text>
<text x="101.2" y="64.5" transform="rotate(-90 101.2 64.5)">L4_15_P[2] J24</text>
<text x="103.8" y="64.8" transform="rotate(-90 103.8 64.8)">L4_15_N[2] H24</text>
<text x="106.3" y="64.8" transform="rotate(-90 106.3 64.8)">L4_23_N[2] J26</text>
<text x="134.9" y="106.2">L4_23_P [2] J25</text>
<text x="134.9" y="108.8">L4_21_P [2] H26</text>
<text x="134.9" y="113.8">L4_18_P [2] G24</text>
<text x="134.9" y="111.3">L4_21_N [2] G26</text>
<text x="134.9" y="116.4">L4_18_N [2] F24</text>
<text x="134.9" y="118.9">L4_20_P [2] E26</text>
<text x="134.9" y="124">L4_19_P [2] E25</text>
<text x="134.9" y="121.5">L4_20_N [2] D26</text>
<text x="134.9" y="131.6">L3_21_N [2] B26</text>
<text x="134.9" y="129.1">L3_21_P [2] C26</text>
<text x="134.9" y="126.5">L4_19_N [2] D25</text>
<text x="134.9" y="136.7">L3_19_N [2] A25</text>
<text x="134.9" y="134.2">L3_19_P [2] B25</text>
<text x="146.1" y="147.9">L4_IO1 [2]L19</text>
</g>
<g font-size="2.3" fill="#00c">
<text x="162.6" y="62">L1</text>
<text x="162.6" y="64.6">L2</text>
<text x="175.8" y="64.6">NC3</text>
<text x="175.8" y="62">NC4</text>
<text x="241.4" y="62">L1</text>
<text x="241.4" y="64.6">L2</text>
<text x="254.6" y="64.6">NC3</text>
<text x="254.6" y="62">NC4</text>
<text x="162.6" y="71.9">L4</text>
<text x="162.6" y="67.1">GND</text>
<text x="162.6" y="69.6">L3</text>
<text x="175.3" y="67.1">GND</text>
<text x="175.8" y="69.6">NC2</text>
<text x="241.4" y="67.1">GND</text>
<text x="241.4" y="69.6">L3</text>
<text x="241.4" y="71.9">L4</text>
<text x="254.1" y="67.1">GND</text>
<text x="254.6" y="69.6">NC2</text>
<text x="175.8" y="72.2">NC1</text>
<text x="254.6" y="72.2">NC1</text>
<text x="73.5" y="94.7" transform="rotate(-90 73.5 94.7)">DE</text>
<text x="76" y="94.4" transform="rotate(-90 76 94.4)">D0</text>
<text x="78.6" y="94.4" transform="rotate(-90 78.6 94.4)">D1</text>
<text x="81.1" y="94.4" transform="rotate(-90 81.1 94.4)">D2</text>
<text x="83.7" y="94.4" transform="rotate(-90 83.7 94.4)">D3</text>
<text x="86.2" y="94.4" transform="rotate(-90 86.2 94.4)">D4</text>
<text x="91.3" y="94.4" transform="rotate(-90 91.3 94.4)">D5</text>
<text x="93.8" y="94.4" transform="rotate(-90 93.8 94.4)">D6</text>
<text x="96.4" y="94.4" transform="rotate(-90 96.4 94.4)">D7</text>
<text x="98.9" y="94.4" transform="rotate(-90 98.9 94.4)">D8</text>
<text x="104" y="94.4" transform="rotate(-90 104 94.4)">D9</text>
<text x="106.5" y="95.7" transform="rotate(-90 106.5 95.7)">D10</text>
<text x="65.9" y="96.6" transform="rotate(-90 65.9 96.6)">GND</text>
<text x="68.4" y="99.4" transform="rotate(-90 68.4 99.4)">VSYNC</text>
<text x="71" y="99.6" transform="rotate(-90 71 99.6)">HSYNC</text>
<text x="101.4" y="97.5" transform="rotate(-90 101.4 97.5)">PCLK</text>
<text x="63.6" y="106.5">OVDD_1</text>
<text x="88.7" y="102.2" transform="rotate(-90 88.7 102.2)">IVDD12_3</text>
<text x="102.5" y="106.5">D11</text>
<text x="63.6" y="109">I2S3/SPDIF</text>
<text x="63.6" y="111.5">I2S2</text>
<text x="102.5" y="109">D12</text>
<text x="102.5" y="111.5">D13</text>
<text x="63.6" y="114.1">I2S1</text>
<text x="63.6" y="116.6">I2S0</text>
<text x="63.6" y="119.2">WS</text>
<text x="102.5" y="114.1">D14</text>
<text x="102.5" y="116.6">D15</text>
<text x="102.5" y="119.2">D16</text>
<text x="63.6" y="121.7">SCK/MCLK</text>
<text x="63.6" y="124.2">IVDD12_1</text>
<text x="102.5" y="121.7">D17</text>
<text x="102.5" y="124.2">D18</text>
<text x="63.6" y="126.8">VCC33</text>
<text x="63.6" y="129.3">INT</text>
<text x="63.6" y="131.9">PCSDA</text>
<text x="102.5" y="126.8">D19</text>
<text x="102.5" y="129.3">D20</text>
<text x="102.5" y="131.9">D21</text>
<text x="63.6" y="134.4">PCSCL</text>
<text x="63.6" y="136.9">OVDD33</text>
<text x="102.5" y="134.4">D22</text>
<text x="102.5" y="136.9">D23</text>
<text x="63.6" y="139.5">HPD</text>
<text x="63.6" y="142">DDCSDA</text>
<text x="96.2" y="139.5">IVDD12_2</text>
<text x="97.6" y="142">OVDD_2</text>
<text x="63.6" y="144.6">DDCSCL</text>
<text x="95.9" y="144.6">SYSRSTN</text>
<text x="65.9" y="155" transform="rotate(-90 65.9 155)">CEC</text>
<text x="68.4" y="155" transform="rotate(-90 68.4 155)">PVCC12</text>
<text x="71" y="155" transform="rotate(-90 71 155)">PVCC33</text>
<text x="73.5" y="155" transform="rotate(-90 73.5 155)">REXT</text>
<text x="76" y="155" transform="rotate(-90 76 155)">TXCM</text>
<text x="78.6" y="155" transform="rotate(-90 78.6 155)">TXCP</text>
<text x="81.1" y="155" transform="rotate(-90 81.1 155)">AVCC12</text>
<text x="83.7" y="155" transform="rotate(-90 83.7 155)">TX0M</text>
<text x="86.2" y="155" transform="rotate(-90 86.2 155)">TX0P</text>
<text x="88.7" y="155" transform="rotate(-90 88.7 155)">TX1M</text>
<text x="91.3" y="155" transform="rotate(-90 91.3 155)">TX1P</text>
<text x="93.8" y="155" transform="rotate(-90 93.8 155)">DVDD12</text>
<text x="96.4" y="155" transform="rotate(-90 96.4 155)">TX2M</text>
<text x="98.9" y="155" transform="rotate(-90 98.9 155)">TX2P</text>
<text x="101.4" y="155" transform="rotate(-90 101.4 155)">ENTEST</text>
<text x="104" y="155" transform="rotate(-90 104 155)">PCADR</text>
</g>
<g font-size="2.3" fill="#00f">
<text x="6.4" y="131.5">L23 [2] L5_10_N</text>
<text x="6.4" y="134">L22 [2] L5_10_P</text>
</g>
<g font-size="2" fill="#cc8006">
<text x="261.4" y="90.2">TYPE A</text>
<text x="263.7" y="147.6">GND</text>
</g>
<g font-size="1.8">
<text x="31.8" y="1.9">5</text>
<text x="90.1" y="1.9">4</text>
<text x="148.5" y="1.9">3</text>
<text x="206.9" y="1.9">2</text>
<text x="265.2" y="1.9">1</text>
<text x=".7" y="29.8">D</text>
<text x="295.1" y="29.8">D</text>
<text x=".7" y="81">C</text>
<text x="295.1" y="81">C</text>
<text x=".7" y="132.1">B</text>
<text x="295.1" y="132.1">B</text>
<text x=".7" y="183.3">A</text>
<text x="295.1" y="183.3">A</text>
<text x="31.8" y="209.2">5</text>
<text x="90.1" y="209.2">4</text>
<text x="148.5" y="209.2">3</text>
<text x="206.9" y="209.2">2</text>
<text x="265.2" y="209.2">1</text>
</g>
<g font-size="1.3" fill="#cc8006">
<text x="264.2" y="94.4">D2P</text>
<text x="264.2" y="99.5">D2N</text>
<text x="272.1" y="96.9">G_D2</text>
<text x="264.2" y="104.5">G_D1</text>
<text x="272.1" y="107.1">D1N</text>
<text x="272.1" y="102">D1P</text>
<text x="264.2" y="109.6">D0P</text>
<text x="272.1" y="112.2">G_D0</text>
<text x="264.2" y="119.8">G_CLK</text>
<text x="264.2" y="114.7">D0N</text>
<text x="272.1" y="117.2">CLKP</text>
<text x="264.2" y="124.9">CEC</text>
<text x="272.1" y="122.3">CLKN</text>
<text x="264.2" y="129.9">SCL</text>
<text x="272.1" y="127.4">Utility</text>
<text x="264.2" y="135">G_DDC</text>
<text x="272.1" y="132.5">SDA</text>
<text x="272.1" y="137.6">+5V</text>
<text x="264.2" y="140.1">HPD</text>
</g>
</svg>
